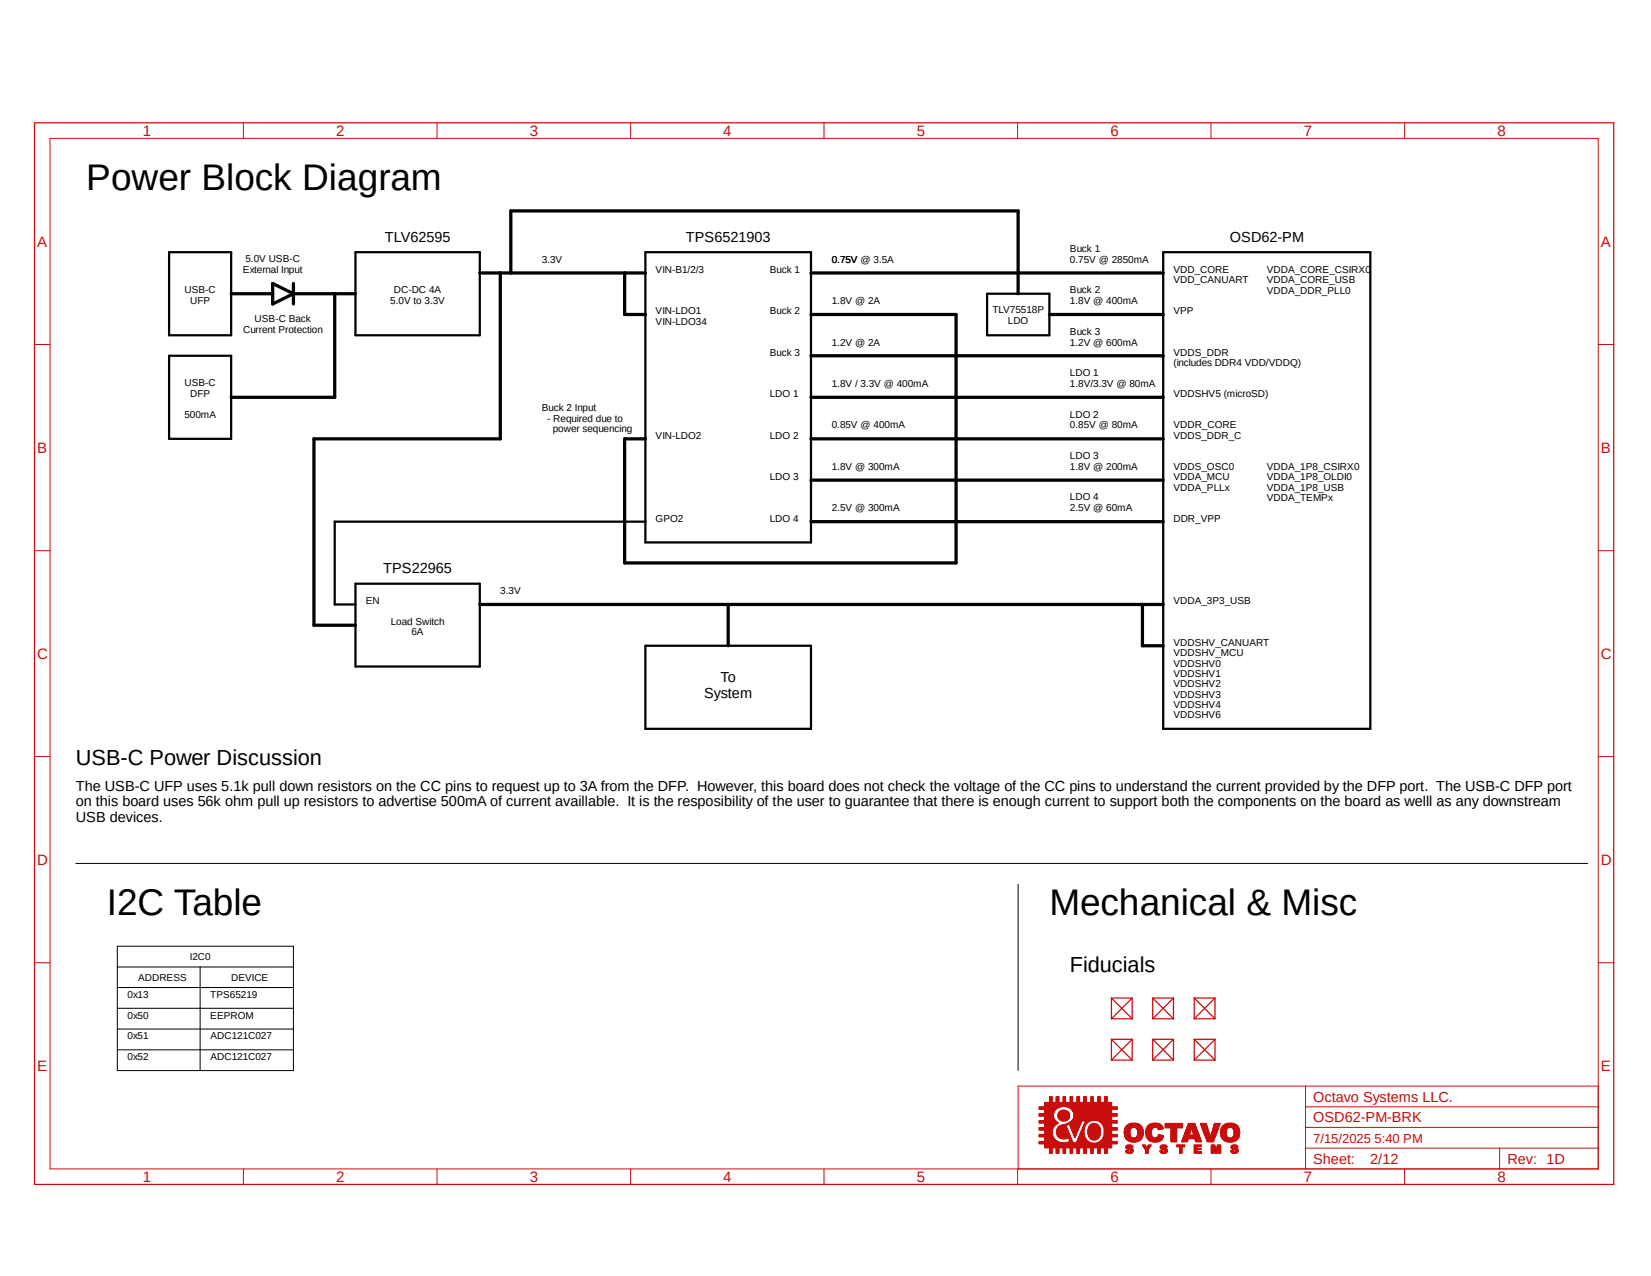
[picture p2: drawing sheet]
<svg xmlns="http://www.w3.org/2000/svg" width="279mm" height="216mm" viewBox="0 0 279 216" stroke-linecap="round" stroke-linejoin="round" font-family="sans-serif">
<path d="M88.3 4.1l-84.2 46.7" fill="none" stroke="#fff" stroke-width=".17"/>
<path d="M12.8 146.1h255.9M172.3 149.6v31.5M19.9 160.1h29.8v21h-29.8zM19.9 163.6h29.8M19.9 167.1h29.8M19.9 170.6h29.8M19.9 174.1h29.8M19.9 177.6h29.8M33.9 163.6v17.5" fill="none" stroke="#000" stroke-width=".17"/>
<path d="M28.6 42.7h10.5v14h-10.5zM60.2 42.7h21v14h-21zM109.2 42.7h28v49.1h-28zM167 49.7h10.6v7h-10.6zM196.8 42.7h35.1v80.6h-35.1zM28.6 60.2h10.5v14.1h-10.5zM60.2 98.8h21v14h-21zM109.2 88.3h-52.6v14h3.6M109.2 109.3h28v14h-28z" fill="none" stroke="#000" stroke-width=".38"/>
<g fill="none" stroke="#000" stroke-width=".55">
<path d="M39.1 49.7h7M46.1 48l3.6 1.7-3.6 1.7zM49.7 49.7h10.5M49.7 48v3.4M56.6 49.7v17.5h-17.5M81.2 46.2h28M84.7 46.2v28.1h-31.6v31.5h7.1M86.4 46.2v-10.5h85.9v14M105.7 46.2v7h3.5M137.2 46.2h59.6M137.2 53.2h24.6v42h-56.1v-20.9h3.5M177.6 53.2h19.2"/>
<path d="M137.2 74.3h59.6M137.2 67.2h59.6M137.2 60.2h59.6M137.2 81.2h59.6M137.2 88.3h59.6M81.2 102.3h115.6M123.2 102.3v7M193.3 102.3v7h3.5"/>
</g>
<g fill="none" stroke="#c90d0c" stroke-width=".17">
<path d="M8.5 23.4h262v174.4h-262zM41.2 20.8v2.6M74 20.8v2.6M106.7 20.8v2.6M139.4 20.8v2.6M172.2 20.8v2.6M204.9 20.8v2.6M237.7 20.8v2.6M5.8 58.3h2.7M270.5 58.3h2.6M5.8 93.2h2.7M270.5 93.2h2.6"/>
<path d="M5.8 128h2.7M270.5 128h2.6M5.8 162.9h2.7M270.5 162.9h2.6M41.2 197.8v2.6M74 197.8v2.6M106.7 197.8v2.6M139.4 197.8v2.6M172.2 197.8v2.6M175.9 187.3h3.7M175.9 193.5h13.2M175.9 193.4h9.2"/>
<path d="M175.9 193.4h8.9M175.9 193.3h8.7M175.9 193.3h3.8M175.9 193.3h3.4M175.9 193.2h3.3M175.9 193.2h3.2M175.9 193.1h3.1M175.9 192.4h2.4M175.9 192.3h2.3M175.9 192.2h2.3M175.9 192.2h2.2M175.9 192.1h2.2"/>
<path d="M175.9 192h2.2M175.9 191.9h2.2M175.9 191.2h2.2M175.9 191.1h2.2M175.9 191h2.3M175.9 190.9h2.3M175.9 190.8h2.4M175.9 190h3.2M175.9 189.9h3.2M175.9 189.9h3.1M175.9 189.9h3M175.9 189.8h3"/>
<path d="M175.9 189.8h2.9M175.9 189.7h2.9M175.9 189.7h2.8M175.9 189.6h2.7M175.9 188.8h2.4M175.9 188.7h2.4M175.9 188.6h2.4M175.9 188.5h2.4M175.9 188.4h2.4M175.9 187.7h2.8M175.9 187.6h2.9M175.9 187.6h3"/>
<path d="M175.9 187.5h3M175.9 187.5h3.1M175.9 187.5h3.2M175.9 187.4h3.3M175.9 187.4h3.4M175.9 187.3h3.6M176.8 190.8h1.5M176.8 194.2h11.3M176.8 194.1h11.3M176.8 194h11.3M176.8 193.9h11.3M176.8 193.8h11.3"/>
<path d="M176.8 193.7h11.3M176.8 193.6h11.3M176.8 193.1h2.1M176.8 193h2M176.8 193h1.9M176.8 192.9h1.9M176.8 192.9h1.8M176.8 192.8h1.8M176.8 192.8h1.7M176.8 192.7h1.7M176.8 192.7h1.6M176.8 192.6h1.6"/>
<path d="M176.8 192.5h1.6M176.8 192.5h1.5M176.8 192.4h1.5M176.8 191.9h1.3M176.8 191.8h1.3M176.8 191.7h1.3M176.8 191.6h1.3M176.8 191.5h1.3M176.8 191.4h1.3M176.8 191.3h1.3M176.8 190.7h1.5M176.8 190.6h1.6"/>
<path d="M176.8 190.5h1.6M176.8 190.5h1.7M176.8 190.4h1.8M176.8 190.3h1.8M176.8 190.3h1.9M176.8 190.2h1.9M176.8 190.2h2M176.8 190.2h2.1M176.8 190.1h2.1M176.8 190.1h2.2M176.8 189.6h1.8M176.8 189.5h1.8"/>
<path d="M176.8 189.5h1.7M176.8 189.4h1.7M176.8 189.4h1.6M176.8 189.3h1.6M176.8 189.2h1.6M176.8 189.1h1.6M176.8 189.1h1.5M176.8 189h1.5M176.8 188.9h1.5M176.8 188.4h1.5M176.8 188.3h1.6M176.8 188.2h1.6"/>
<path d="M176.8 188.1h1.6M176.8 188h1.7M176.8 187.9h1.7M176.8 187.9h1.8M176.8 187.8h1.8M176.8 187.7h1.9M176.8 187.2h3.2M176.8 187.2h11.3M176.8 187.1h11.3M176.8 187h11.3M176.8 186.9h11.3M176.8 186.8h11.3"/>
<path d="M176.8 186.7h11.3M176.8 186.6h11.3M176.8 186.5h11.3M177.6 194.3h.5M177.6 195.2h.5M177.6 195.1h.5M177.6 195h.5M177.6 194.9h.5M177.6 194.8h.5M177.6 194.7h.5M177.6 194.6h.5M177.6 194.5h.5"/>
<path d="M177.6 194.4h.5M177.6 186.5h.5M177.6 186.4h.5M177.6 186.3h.5M177.6 186.2h.5M177.6 186.1h.5M177.6 186h.5M177.6 185.9h.5M177.6 185.8h.5M177.6 185.7h.5M177.6 185.6h.5M177.6 185.5h.5"/>
<path d="M178.7 194.3h.5M178.7 195.2h.5M178.7 195.1h.5M178.7 195h.5M178.7 194.9h.5M178.7 194.8h.5M178.7 194.7h.5M178.7 194.6h.5M178.7 194.5h.5M178.7 194.4h.5M178.7 186.5h.5M178.7 186.4h.5"/>
<path d="M178.7 186.3h.5M178.7 186.2h.5M178.7 186.1h.5M178.7 186h.5M178.7 185.9h.5M178.7 185.8h.5M178.7 185.7h.5M178.7 185.6h.5M178.7 185.5h.5M178.8 191.7h2.1M178.8 191.6h2.1M178.8 191.6h2"/>
<path d="M178.8 191.5h2M178.8 191.4h2M178.8 191.9h2.2M178.8 191.8h2.1M178.8 191.3h2M178.8 191.3h1.9M178.8 191.2h1.9M178.9 192h2.1M178.9 191.9h2.1M178.9 191.2h1.8M178.9 191.1h1.8M178.9 192.1h2.2"/>
<path d="M178.9 191.1h1.7M178.9 191h1.7M178.9 192.2h2.2M178.9 190.9h1.7M179 192.2h2.1M179 190.8h1.6M179 192.3h2.1M179 190.8h1.5M179 189h2M179 188.9h2M179 188.8h2M179 188.7h2"/>
<path d="M179 188.6h2M179 188.5h2M179.1 190.8h1.4M179.1 192.3h2M179.1 189.1h1.8M179.1 189.1h1.9M179.1 188.5h1.9M179.1 188.4h1.9M179.1 188.4h1.8M179.1 192.4h2.1M179.1 192.4h2M179.1 190.7h1.4"/>
<path d="M179.1 189.2h1.8M179.1 188.3h1.8M179.2 192.4h2M179.2 190.6h1.3M179.2 189.3h1.7M179.2 189.2h1.7M179.2 188.3h1.7M179.2 188.2h1.6M179.2 189.3h1.6M179.2 189.4h1.6M179.3 192.5h1.4M179.3 192.5h1.5"/>
<path d="M179.3 190.5h1.1M179.3 189.4h1.5M179.3 188.1h1.5M179.3 188.1h1.4M179.3 189.4h1.4M179.3 188h1.4M179.4 192.6h1.3M179.4 190.5h1M179.4 189.5h1.3M179.4 189.5h1.2M179.4 188h1.2M179.5 192.6h1.1"/>
<path d="M179.5 190.4h1M179.5 192.7h1M179.5 189.6h1M179.5 189.6h1.1M179.5 188h1M179.6 190.4h1M179.6 187.9h.9M179.7 190.3h1M179.7 189.7h.6M179.7 187.9h.6M179.7 192.7h.6M179.8 187.8h.4"/>
<path d="M179.9 189.7h.2M179.9 194.3h.4M179.9 195.2h.4M179.9 195.1h.4M179.9 195h.4M179.9 194.9h.4M179.9 194.8h.4M179.9 194.7h.4M179.9 194.6h.4M179.9 194.5h.4M179.9 194.4h.4M179.9 190.3h.9"/>
<path d="M179.9 186.5h.4M179.9 186.4h.4M179.9 186.3h.4M179.9 186.2h.4M179.9 186.1h.4M179.9 186h.4M179.9 185.9h.4M179.9 185.8h.4M179.9 185.7h.4M179.9 185.6h.4M179.9 185.5h.4M180.1 190.2h.7"/>
<path d="M180.1 187.2h8.1M180.3 190.2h2.6M180.3 193.3h1.3M180.4 187.3h8.7M180.5 190.2h2.4M180.6 190.1h2.3M180.6 187.3h8.5M180.7 193.3h.8M180.7 190h2.3M180.7 187.4h8.4M180.8 192.5h.4M180.8 193.2h.7"/>
<path d="M180.8 192.6h.5M180.8 190h2.2M180.9 192.7h.4M180.9 192.6h.4M180.9 187.4h8.2M180.9 193.2h.6M180.9 192.9h.5M180.9 192.8h.5M180.9 192.7h.5M180.9 189.9h2.1M180.9 187.5h8.2M181 192.9h.4"/>
<path d="M181 190.3h1.8M181 190.2h1.8M181 193.1h.5M181 193h.4M181 190.4h1.8M181 189.9h2M181 187.5h8.1M181.1 193.1h.4M181.1 190.5h1.7M181.1 190.4h1.7M181.1 194.3h.4M181.1 195.2h.4"/>
<path d="M181.1 195.1h.4M181.1 195h.4M181.1 194.9h.4M181.1 194.8h.4M181.1 194.7h.4M181.1 194.6h.4M181.1 194.5h.4M181.1 194.4h.4M181.1 189.8h1.9M181.1 187.5h8M181.1 186.5h.4M181.1 186.4h.4"/>
<path d="M181.1 186.3h.4M181.1 186.2h.4M181.1 186.1h.4M181.1 186h.4M181.1 185.9h.4M181.1 185.8h.4M181.1 185.7h.4M181.1 185.6h.4M181.1 185.5h.4M181.1 190.7h1.6M181.1 190.6h1.6M181.1 187.6h8"/>
<path d="M181.2 190.8h1.4M181.2 190.9h1.3M181.2 189.7h1.8M181.2 187.6h7.9M181.3 191h1.2M181.3 190.9h1.2M181.3 189.7h1.8M181.3 187.7h7.8M181.3 191.1h1.2M181.3 189.7h3.3M181.4 191.3h1M181.4 191.2h1.1"/>
<path d="M181.4 191.1h1.1M181.4 189.6h3.4M181.4 187.8h6.7M181.4 187.7h6.7M181.4 191.4h1M181.4 189.6h6.7M181.5 191.5h.8M181.5 189.5h6.6M181.5 187.9h6.6M181.5 191.6h.8M181.5 189.4h6.6M181.5 188h6.6"/>
<path d="M181.6 191.8h.6M181.6 191.7h.6M181.6 189.4h6.5M181.6 188h6.5M181.6 191.9h.6M181.6 189.3h6.5M181.6 188.1h6.5M181.7 191.9h.5M181.7 189.3h6.4M181.7 189.2h6.4M181.7 188.2h6.4M181.7 192h.4"/>
<path d="M181.7 192h.5M181.7 189.1h6.4M181.7 188.3h6.4M181.7 192.2h.3M181.7 192.1h.4M181.7 189h6.4M181.7 188.9h6.4M181.7 188.8h7.4M181.7 188.7h7.4M181.7 188.6h7.4M181.7 188.5h7.4M181.7 188.4h7.4"/>
<path d="M181.7 188.4h6.4M181.8 192.3h.2M181.8 192.2h.2M181.8 192.4h.1M181.8 192.3h.1M181.9 192.4h.1M181.9 192.4v.1M182.2 193.3h2.3M182.2 193.3h2.2M182.2 193.2h2.1M182.2 194.3h.5M182.2 195.2h.5"/>
<path d="M182.2 195.1h.5M182.2 195h.5M182.2 194.9h.5M182.2 194.8h.5M182.2 194.7h.5M182.2 194.6h.5M182.2 194.5h.5M182.2 194.4h.5M182.2 193.2h2M182.2 193.1h2M182.2 186.5h.5M182.2 186.4h.5"/>
<path d="M182.2 186.3h.5M182.2 186.2h.5M182.2 186.1h.5M182.2 186h.5M182.2 185.9h.5M182.2 185.8h.5M182.2 185.7h.5M182.2 185.6h.5M182.2 185.5h.5M182.3 193.1h1.8M182.3 193h1.8M182.3 193h1.7"/>
<path d="M182.4 192.9h1.5M182.4 192.8h1.5M182.4 192.8h1.4M182.4 192.7h1.4M182.5 192.7h1.3M182.5 192.6h1.2M182.5 192.5h1.1M182.5 192.4h1.1M182.6 192.3h1M182.6 192.2h1M182.7 192.2h.8M182.7 192.1h.8"/>
<path d="M182.8 192h.7M182.8 191.9h.7M182.8 191.8h.7M182.8 191.7h.6M182.9 191.6h.5M182.9 191.5h.5M183 191.5h.4M183 191.4h.4M183 191.3h.4M183 191.2h.5M183.1 191.2h.4M183.1 191.1h.4"/>
<path d="M183.2 191h.3M183.2 190.9h.3M183.2 190.8h.3M183.2 190.8h.4M183.3 190.8h.3M183.3 190.7h.3M183.3 190.6h.3M183.3 190.5h.3M183.4 194.3h.5M183.4 195.2h.5M183.4 195.1h.5M183.4 195h.5"/>
<path d="M183.4 194.9h.5M183.4 194.8h.5M183.4 194.7h.5M183.4 194.6h.5M183.4 194.5h.5M183.4 194.4h.5M183.4 190.5h.2M183.4 190.4h.3M183.4 186.5h.5M183.4 186.4h.5M183.4 186.3h.5M183.4 186.2h.5"/>
<path d="M183.4 186.1h.5M183.4 186h.5M183.4 185.9h.5M183.4 185.8h.5M183.4 185.7h.5M183.4 185.6h.5M183.4 185.5h.5M183.4 190.3h.3M183.4 190.3h.4M183.4 190.2h.4M183.5 190.2h.3M183.5 190.2h.4"/>
<path d="M183.5 190.1h.4M183.6 190.1h.3M183.6 190h.4M183.6 189.9h.5M183.6 189.9h.6M183.6 189.8h.7M183.7 189.7h.7M183.7 189.7h.8M184.1 191.9h2.1M184.1 191.8h2.1M184.1 191.7h2.1M184.1 191.6h2.1"/>
<path d="M184.1 191.5h2.1M184.1 191.4h2.1M184.1 191.3h2.1M184.1 191.2h2.1M184.1 191.1h2.1M184.1 192h2.1M184.1 191h2.1M184.2 190.8h1.9M184.2 192.2h1.9M184.2 192.1h1.9M184.2 192.1h2M184.2 190.9h2"/>
<path d="M184.2 192.3h1.9M184.2 190.7h1.9M184.3 192.4h1.7M184.3 192.3h1.8M184.3 190.6h1.8M184.3 190.6h1.7M184.3 190.5h1.7M184.4 190.5h1.6M184.4 192.6h1.5M184.4 192.5h1.5M184.4 192.5h1.6M184.4 190.4h1.5"/>
<path d="M184.4 192.6h1.4M184.4 190.4h1.4M184.5 192.7h1.3M184.5 190.3h1.3M184.6 192.7h1.2M184.6 190.3h1.2M184.6 194.3h.4M184.6 195.2h.4M184.6 195.1h.4M184.6 195h.4M184.6 194.9h.4M184.6 194.8h.4"/>
<path d="M184.6 194.7h.4M184.6 194.6h.4M184.6 194.5h.4M184.6 194.4h.4M184.6 192.7h1.1M184.6 190.2h1.2M184.6 190.2h1.1M184.6 186.5h.4M184.6 186.4h.4M184.6 186.3h.4M184.6 186.2h.4M184.6 186.1h.4"/>
<path d="M184.6 186h.4M184.6 185.9h.4M184.6 185.8h.4M184.6 185.7h.4M184.6 185.6h.4M184.6 185.5h.4M184.7 192.8h.9M184.8 190.2h.8M184.8 192.9h.7M184.9 190.1h.6M185 190.1h.3M185.3 193.4h3.8"/>
<path d="M185.5 189.6h3.6M185.5 193.4h3.6M185.7 193.3h3.4M185.8 194.3h.4M185.8 195.2h.4M185.8 195.1h.4M185.8 195h.4M185.8 194.9h.4M185.8 194.8h.4M185.8 194.7h.4M185.8 194.6h.4M185.8 194.5h.4"/>
<path d="M185.8 194.4h.4M185.8 189.7h3.3M185.8 186.5h.4M185.8 186.4h.4M185.8 186.3h.4M185.8 186.2h.4M185.8 186.1h.4M185.8 186h.4M185.8 185.9h.4M185.8 185.8h.4M185.8 185.7h.4M185.8 185.6h.4"/>
<path d="M185.8 185.5h.4M185.8 193.3h3.3M185.9 189.7h3.2M186 193.3h3.1M186 193.2h3.1M186 189.8h3.1M186.1 193.2h3M186.1 189.8h3M186.1 193.1h3M186.2 193.1h2M186.2 189.9h2.9M186.3 193h1.8"/>
<path d="M186.3 189.9h2.8M186.3 190h2.8M186.4 193h1.7M186.4 190h2.7M186.4 192.9h1.7M186.4 190.1h1.7M186.5 192.8h1.6M186.5 190.2h1.6M186.6 192.7h1.5M186.6 190.2h1.5M186.6 190.3h1.5M186.6 192.6h1.5"/>
<path d="M186.6 192.5h1.5M186.6 190.4h1.5M186.7 192.5h1.4M186.7 192.4h1.4M186.7 190.5h1.4M186.7 192.4h1.5M186.7 192.4h2.4M186.7 190.6h1.4M186.8 192.3h2.3M186.8 190.7h1.3M186.8 190.8h1.3M186.8 192.2h2.3"/>
<path d="M186.8 192.1h2.3M186.8 190.8h2.3M186.9 192.1h2.2M186.9 192h2.2M186.9 191.9h2.2M186.9 191.9h1.2M186.9 191.8h1.2M186.9 191.7h1.2M186.9 191.6h1.2M186.9 191.5h1.2M186.9 191.4h1.2M186.9 191.3h1.2"/>
<path d="M186.9 191.2h2.2M186.9 191.1h2.2M186.9 191h2.2M186.9 190.9h2.2M186.9 194.3h.5M186.9 195.2h.5M186.9 195.1h.5M186.9 195h.5M186.9 194.9h.5M186.9 194.8h.5M186.9 194.7h.5M186.9 194.6h.5"/>
<path d="M186.9 194.5h.5M186.9 194.4h.5M186.9 186.5h.5M186.9 186.4h.5M186.9 186.3h.5M186.9 186.2h.5M186.9 186.1h.5M186.9 186h.5M186.9 185.9h.5M186.9 185.8h.5M186.9 185.7h.5M186.9 185.6h.5"/>
<path d="M186.9 185.5h.5M190.2 191.9h1M190.2 191.8h1M190.2 191.7h1M190.2 191.6h1M190.2 191.5h1M190.2 191.4h1M190.3 192.2h1M190.3 192.1h1M190.3 192h1M190.3 192h.9M190.3 191.9h.9"/>
<path d="M190.3 191.4h.9M190.3 191.3h.9M190.3 191.3h1M190.3 191.2h1M190.3 191.1h1M190.3 192.3h1.1M190.3 192.3h1M190.3 191h1M190.3 191h1.1M190.4 192.4h1.1M190.4 192.4h1M190.4 190.9h1"/>
<path d="M190.4 190.9h1.1M190.4 190.8h1.2M190.4 192.5h1.2M190.4 192.4h1.2M190.5 190.8h1.3M190.5 192.5h2.8M190.5 190.7h2.8M190.5 194.9h1.2M190.5 194.9h.5M190.5 194.8h.4M190.5 194.7h.4M190.5 194.1h.5"/>
<path d="M190.5 194.1h.4M190.5 192.7h2.7M190.5 192.6h2.8M190.5 190.6h2.7M190.5 194.3h.8M190.5 194.2h.7M190.5 194.2h.6M190.5 194h.5M190.6 195h1.1M190.6 194.3h.9M190.6 193.9h1.1M190.6 193.9h1"/>
<path d="M190.6 192.7h2.6M190.6 190.5h2.6M190.6 195h1M190.6 194.4h1M190.6 192.8h2.5M190.6 190.5h2.5M190.7 195.1h.9M190.7 194.4h.9M190.7 193.8h.9M190.7 192.8h2.4M190.7 190.5h2.4M190.7 195.1h.8"/>
<path d="M190.7 194.4h1M190.7 193.8h.8M190.7 192.9h2.3M190.7 190.4h2.3M190.8 194.5h.9M190.8 193.8h.7M190.8 192.9h2.2M190.8 190.4h2.2M190.8 193h2.2M190.8 190.3h2.2M190.9 193.7h.5M190.9 193h2"/>
<path d="M190.9 190.3h2M190.9 195.2h.4M190.9 194.5h.8M190.9 193h1.9M190.9 190.2h1.9M191 193.1h1.7M191 190.2h1.7M191.1 194.6h.6M191.1 193.1h1.5M191.1 190.2h1.5M191.2 194h.5M191.2 190.1h1.3"/>
<path d="M191.2 194.6h.6M191.2 193.2h1.3M191.3 194h.4M191.3 194.9h.4M191.3 194.8h.4M191.3 194.7h.5M191.3 194.6h.5M191.3 194.1h.4M191.3 190.1h1.1M191.3 194.8h.5M191.3 193.2h1.1M191.5 190h.7"/>
<path d="M191.6 193.3h.6M191.9 190.8h1.4M192.1 192.5h1.2M192.1 190.8h1.2M192.2 192.4h1.1M192.2 190.8h1.2M192.3 192.4h1.1M192.3 190.9h1.1M192.3 192.3h1.1M192.3 191h1.1M192.4 192.3h1M192.4 191h1"/>
<path d="M192.4 192.2h1M192.4 191.1h1M192.4 192.1h1M192.4 191.2h1M192.5 192.1h1M192.5 192h1M192.5 191.9h1M192.5 191.3h1M192.5 191.2h1M192.5 191.8h1M192.5 191.7h1M192.5 191.6h1"/>
<path d="M192.5 191.5h1M192.5 191.4h1M193.3 193.8h.5M193.3 193.7h.5M193.4 193.9h.5M193.4 193.8h.4M193.5 194h.4M193.5 194.1h.5M193.5 194h.5M193.6 194.2h.5M193.6 194.3h.9M193.6 194.2h.9"/>
<path d="M193.7 194.3h.8M193.7 194.4h.7M193.8 194.5h.6M193.8 194.4h.6M193.8 195.1h.5M193.8 195h.5M193.8 194.9h.5M193.8 194.8h.5M193.8 194.7h.5M193.8 194.6h.5M193.8 194.5h.5M193.9 191.8h1"/>
<path d="M193.9 191.7h1M193.9 191.6h1M193.9 191.5h1M193.9 191.4h1M193.9 192.1h1M193.9 192h1M193.9 191.9h1M193.9 191.3h1M193.9 191.2h1M194 192.3h1M194 192.2h.9M194 192.1h.9"/>
<path d="M194 191.2h.9M194 191.1h.9M194 191.1h1M194 191h1M194 190.9h1M194 192.4h1.1M194 192.4h1M194 190.9h1.1M194 190.8h1.2M194.1 192.4h1.1M194.1 190.8h1.1M194.1 190.8h1.3"/>
<path d="M194.1 194.2h.5M194.1 192.5h2.7M194.1 192.5h1.1M194.1 190.7h2.7M194.1 194.1h.5M194.1 192.6h2.7M194.1 190.6h2.7M194.2 194.1h.4M194.2 194h.4M194.2 192.7h2.5M194.2 192.7h2.6M194.2 190.6h2.5"/>
<path d="M194.2 190.5h2.5M194.2 194h.5M194.2 193.9h.5M194.2 190.5h2.4M194.3 193.9h.5M194.3 192.8h2.3M194.3 190.5h2.3M194.3 193.8h.5M194.3 190.4h2.3M194.4 193.8h.4M194.4 192.9h2.2M194.4 193.7h.4"/>
<path d="M194.4 190.4h2.1M194.4 190.3h2.1M194.4 193h2.1M194.5 193h1.9M194.5 190.3h1.9M194.5 190.2h1.9M194.6 193.1h1.7M194.6 193h1.8M194.6 190.2h1.7M194.7 190.2h1.5M194.8 193.1h1.4M194.8 193.2h1.3"/>
<path d="M194.8 190.1h1.3M194.9 190.1h1.1M195 193.2h1M195.1 190h.7M195.2 193.3h.6M195.6 190.8h1.2M195.7 192.5h1.1M195.7 190.8h1.1M195.8 192.4h1M195.8 190.8h1M195.9 192.4h1M195.9 190.9h.9"/>
<path d="M195.9 192.3h1M196 192.3h.9M196 191h.9M196 192.2h.9M196 192.2h.8M196 192.1h.7M196 191.1h.3M196 191.1h.4M196 191.1h.7M196 192.1h.6M196 192h.4M196 191.1v.1"/>
<path d="M196.1 192h.2M196.1 191.9h.1M196.3 194.7h.4M196.3 194.9h.5M196.3 194.8h.5M196.3 194.8h.4M196.3 194.3h.8M196.3 194.9h1.2M196.3 194.2h.7M196.3 194.2h.5M196.3 194.1h.5M196.3 194h.5"/>
<path d="M196.4 194.9h1.1M196.4 194.3h1M196.4 194h.4M196.4 193.9h1M196.4 195.1h1M196.4 195h1M196.4 194.4h1M196.5 193.8h.9M196.5 195.1h.8M196.5 194.4h1M196.6 194.5h.9M196.6 193.8h.7"/>
<path d="M196.7 193.7h.5M196.7 195.2h.4M196.8 194.5h.7M196.8 194.6h.8M197 194h.5M197 194.6h.6M197.1 194.6h.5M197.1 194.1h.4M197.1 194.9h.4M197.1 194.7h.5M197.1 194.8h.5M197.2 190.8h2.9"/>
<path d="M197.2 190.7h2.9M197.2 190.6h2.9M197.2 190.5h2.9M197.2 190.4h2.9M197.2 190.3h2.9M197.2 190.2h2.9M197.2 190.1h2.9M198.2 193.2h.9M198.2 193.1h.9M198.2 193h.9M198.2 192.9h.9M198.2 192.8h.9"/>
<path d="M198.2 192.7h.9M198.2 192.6h.9M198.2 192.5h.9M198.2 192.4h.9M198.2 192.3h.9M198.2 192.2h.9M198.2 192.1h.9M198.2 192h.9M198.2 191.9h.9M198.2 191.8h.9M198.2 191.7h.9M198.2 191.6h.9"/>
<path d="M198.2 191.5h.9M198.2 191.4h.9M198.2 191.3h.9M198.2 191.2h.9M198.2 191.1h.9M198.2 191h.9M198.2 190.9h.9M199.1 194.1h1.4M199.1 194h1.4M199.1 193.9h1.4M199.1 193.8h1.4M199.1 193.7h1.4"/>
<path d="M199.6 194.1h.5M199.6 194.3h.4M199.6 195.1h.4M199.6 195h.4M199.6 194.9h.4M199.6 194.8h.4M199.6 194.7h.4M199.6 194.6h.4M199.6 194.5h.4M199.6 194.4h.4M199.6 194.2h.4M199.6 194.1h.4"/>
<path d="M200 193.2h.9M200 193.2h1M200 193.1h1M200 193h1M200.1 193h.9M200.1 192.9h.9M200.1 192.8h1M200.1 192.7h1M200.2 192.7h3M200.2 192.6h3M200.2 192.6h2.9M200.2 192.5h2.9"/>
<path d="M200.2 192.4h2.9M200.3 192.4h2.8M200.3 192.4h2.7M200.3 192.3h2.7M200.3 192.2h2.7M200.3 192.2h2.6M200.4 192.1h2.5M200.4 192h.9M200.4 191.9h.9M200.5 191.8h.8M200.5 191.8h.9M200.5 191.7h.9"/>
<path d="M200.5 191.6h.9M200.6 191.6h.9M200.6 191.5h.9M200.6 191.4h.9M200.7 191.4h.8M200.7 191.3h.8M200.7 191.2h.8M200.7 191.1h.8M200.7 191.1h.9M200.8 191h.8M200.8 190.9h.8M200.8 190.9h1.7"/>
<path d="M200.8 190.8h1.7M200.9 190.8h1.5M200.9 190.7h1.5M200.9 190.6h1.5M201 190.5h1.4M201 190.5h1.3M201 190.4h1.3M201 190.3h1.3M201.1 190.2h1.2M201.1 190.2h1.1M201.1 190.1h1.1M201.7 191h.8"/>
<path d="M201.7 190.9h.8M201.7 191.2h.9M201.7 191.1h.9M201.7 191.1h.8M201.8 191.3h.8M201.8 191.4h.9M201.8 191.6h.9M201.8 191.5h.9M201.9 191.6h.9M201.9 191.6h.8M201.9 191.9h1M201.9 191.8h.9"/>
<path d="M201.9 191.7h.9M202 192h.9M202 191.9h.9M202.1 194.3h.5M202.1 195.1h1.2M202.1 195h1.2M202.1 194.9h1.2M202.1 194.8h.5M202.1 194.7h.5M202.1 194.6h.5M202.1 194.5h1.1M202.1 194.4h1.1"/>
<path d="M202.1 194.3h1.1M202.1 194.2h.5M202.1 194.1h.5M202.1 194h1.2M202.1 193.9h1.2M202.1 193.8h1.2M202.1 193.7h1.2M202.2 192.7h1M202.2 192.9h1M202.2 192.8h1M202.3 193h1M202.3 192.9h.9"/>
<path d="M202.3 193.2h1M202.3 193.1h1M202.4 193.2h.9M203.2 190.2h1M203.2 190.1h1M203.2 190.1h.9M203.2 190.3h1M203.2 190.4h1M203.3 190.5h1M203.3 190.7h1M203.3 190.6h1M203.4 190.8h.9"/>
<path d="M203.4 190.9h1M203.5 191h.9M203.5 190.9h.9M203.5 191.1h.9M203.5 191.3h1M203.5 191.2h1M203.5 191.1h1M203.6 191.3h1M203.6 191.3h.9M203.6 191.4h1M203.7 191.6h.9M203.7 191.5h.9"/>
<path d="M203.8 191.9h.9M203.8 191.8h.9M203.8 191.8h.8M203.8 191.7h.8M203.8 192h.9M203.9 192.1h.9M203.9 192.2h.9M204 192.4h1.7M204 192.3h1.7M204 192.3h.8M204 192.2h.8M204 192.4h1.6"/>
<path d="M204 192.6h1.6M204 192.5h1.6M204.1 192.7h1.5M204.1 192.6h1.5M204.1 192.7h1.4M204.2 192.9h1.2M204.2 192.9h1.3M204.2 192.8h1.3M204.2 193h1.2M204.3 193.1h1.1M204.3 193.2h1.1M204.9 192.3h.8"/>
<path d="M204.9 192.2h.8M204.9 192.1h.9M204.9 197.8v2.6M204.9 192h.9M205 194.3h.4M205 195.1h.4M205 195h.4M205 194.9h.4M205 194.8h.4M205 194.7h.4M205 194.6h.4M205 194.5h.4"/>
<path d="M205 194.4h.4M205 194.2h.4M205 194.1h.7M205 194h.7M205 193.9h.6M205 193.8h.6M205 192h.8M205 191.9h.8M205 191.8h.9M205 193.7h.6M205 191.7h.9M205 191.6h1"/>
<path d="M205.1 191.6h.9M205.1 191.5h.9M205.1 191.4h.9M205.1 191.3h.9M205.2 191.3h.9M205.2 191.2h.9M205.2 191.1h.9M205.2 191.1h1M205.2 191h1M205.3 190.9h.9M205.3 190.8h.9M205.4 190.7h.8"/>
<path d="M205.4 190.7h.9M205.4 190.6h.9M205.4 190.5h.9M205.4 190.5h1M205.4 194.3h.3M205.4 194.2h.3M205.4 190.4h1M205.4 194.4h.4M205.4 190.3h1M205.5 194.6h.6M205.5 194.5h.3M205.5 190.2h.9"/>
<path d="M205.5 190.2h1M205.5 194.7h.6M205.5 190.1h1M205.6 195h.4M205.6 194.9h.4M205.6 194.8h.4M205.6 194.8h.5M205.6 194.7h.5M205.6 195.1h.4M205.8 194.5h.3M205.8 194.5h.4M205.9 194.4h.3"/>
<path d="M205.9 194.3h.3M205.9 194.2h.3M206 194.1h.2M206 194.1h.6M206 194h.6M206 193.9h.6M206 193.8h.6M206 193.7h.6M206.2 194.3h.4M206.2 195.1h.4M206.2 195h.4M206.2 194.9h.4"/>
<path d="M206.2 194.8h.4M206.2 194.7h.4M206.2 194.6h.4M206.2 194.5h.4M206.2 194.4h.4M206.2 194.2h.4M206.2 194.1h.4M206.6 192.2h1M206.6 192.1h1M206.6 192h1M206.6 191.9h1M206.6 191.9h.9"/>
<path d="M206.6 191.8h.9M206.6 191.7h.9M206.6 191.6h.9M206.6 191.5h.9M206.6 191.4h.9M206.6 191.3h1M206.6 191.2h1M206.6 191.1h1M206.6 192.3h1M206.6 191h1M206.7 192.4h1.1M206.7 192.4h1"/>
<path d="M206.7 192.3h1M206.7 191h1M206.7 190.9h1M206.7 190.9h1.1M206.7 192.4h1.2M206.7 190.8h1.2M206.8 190.8h1.3M206.8 192.5h2.8M206.8 192.5h1.1M206.8 190.8h1.1M206.8 192.7h2.7M206.8 192.6h2.7"/>
<path d="M206.8 192.6h2.8M206.8 190.7h2.8M206.8 190.7h2.7M206.8 190.6h2.7M206.9 192.7h2.6M206.9 190.6h2.6M206.9 190.5h2.6M206.9 192.8h2.5M207 192.8h2.4M207 190.5h2.4M207 192.9h2.4M207 190.4h2.4"/>
<path d="M207.1 192.9h2.2M207.1 190.4h2.2M207.1 193h2.2M207.1 190.3h2.2M207.2 193h2M207.2 190.3h2M207.2 193h1.9M207.2 190.2h1.9M207.3 193.1h1.7M207.3 190.2h1.8M207.4 193.1h1.5M207.4 190.2h1.6"/>
<path d="M207.5 190.1h1.3M207.6 193.2h1.2M207.6 190.1h1.1M207.6 193.2h1.1M207.8 190h.8M207.9 193.3h.6M208.2 190.8h1.4M208.2 194.7h.5M208.3 194.9h.5M208.3 194.8h.4M208.3 194.7h.4M208.3 194.9h1.2"/>
<path d="M208.3 194.2h.7M208.3 194.2h.5M208.3 194.1h.5M208.3 194.1h.4M208.3 194h.4M208.4 194.3h.7M208.4 194.9h1.1M208.4 194.3h.9M208.4 194h.4M208.4 193.9h1.1M208.4 195h1M208.4 195h1.1"/>
<path d="M208.4 194.4h1M208.4 192.5h1.2M208.4 190.8h1.2M208.4 195.1h1M208.4 194.4h1.1M208.4 193.8h1M208.5 195.1h.8M208.5 194.4h1M208.5 193.8h.8M208.5 192.4h1.2M208.5 190.8h1.2M208.5 194.5h1"/>
<path d="M208.6 193.8h.7M208.6 190.9h1.1M208.6 192.4h1.1M208.6 191h1.1M208.7 193.7h.5M208.7 192.3h1M208.7 191h1M208.7 195.2h.4M208.7 191.1h1M208.7 194.5h.8M208.7 192.2h1M208.8 192.1h1"/>
<path d="M208.8 192h1M208.8 191.3h1M208.8 191.2h1M208.8 194.6h.7M208.8 191.9h1M208.8 191.8h1M208.8 191.7h1M208.8 191.6h1M208.8 191.5h1M208.8 191.4h1M209 194h.5M209 194.6h.5"/>
<path d="M209 194.1h.5M209.1 194.9h.4M209.1 194.7h.4M209.1 194.1h.4M209.1 194.8h.4M220.9 194.3h49.6M220.9 183.8v14M220.9 190.8h49.6M220.9 187.3h49.6M237.7 197.8v2.6M253.8 194.3v3.5M270.5 183.8h-98.2v14"/>
</g>
<g fill="none" stroke="#c90d0c" stroke-width=".21">
<path d="M5.8 20.8h267.3v179.6h-267.3zM188.1 168.9l3.5 3.5M188.1 168.9h3.5M188.1 172.4h3.5M188.1 168.9v3.5M188.1 175.9v3.5M188.1 175.9l3.5 3.5M188.1 175.9h3.5M188.1 179.4h3.5M191.6 168.9l-3.5 3.5M191.6 168.9v3.5M191.6 175.9v3.5"/>
<path d="M191.6 175.9l-3.5 3.5M195.1 168.9h3.5M195.1 172.4h3.5M195.1 175.9h3.5M195.1 179.4h3.5M195.1 175.9l3.5 3.5M195.1 168.9v3.5M195.1 175.9v3.5M195.1 168.9l3.5 3.5M198.6 168.9l-3.5 3.5M198.6 175.9l-3.5 3.5M198.6 168.9v3.5"/>
<path d="M198.6 175.9v3.5M202.1 168.9h3.5M202.1 172.4h3.5M202.1 175.9h3.5M202.1 179.4h3.5M202.1 168.9l3.5 3.5M202.1 168.9v3.5M202.1 175.9v3.5M202.1 175.9l3.5 3.5M205.6 168.9l-3.5 3.5M205.6 168.9v3.5M205.6 175.9v3.5"/>
<path d="M205.6 175.9l-3.5 3.5"/>
</g>
<g font-size="6.3">
<text x="14.6" y="32.2">Power Block Diagram</text>
<text x="18.1" y="154.9">I2C Table</text>
<text x="177.6" y="154.9">Mechanical &amp; Misc</text>
</g>
<g font-size="3.7">
<text x="12.8" y="129.4">USB-C Power Discussion</text>
<text x="181.1" y="164.5">Fiducials</text>
</g>
<g font-size="2.5" fill="#c90d0c">
<text x="24.2" y="23">1</text>
<text x="56.9" y="23">2</text>
<text x="89.7" y="23">3</text>
<text x="122.4" y="23">4</text>
<text x="155.2" y="23">5</text>
<text x="187.9" y="23">6</text>
<text x="220.6" y="23">7</text>
<text x="253.4" y="23">8</text>
<text x="6.3" y="41.7">A</text>
<text x="270.9" y="41.7">A</text>
<text x="6.3" y="76.6">B</text>
<text x="270.9" y="76.6">B</text>
<text x="6.3" y="111.5">C</text>
<text x="270.9" y="111.5">C</text>
<text x="6.3" y="146.3">D</text>
<text x="270.9" y="146.3">D</text>
<text x="6.3" y="181.2">E</text>
<text x="270.9" y="181.2">E</text>
<text x="222.2" y="186.4">Octavo Systems LLC.</text>
<text x="222.2" y="189.9">OSD62-PM-BRK</text>
<text x="222.2" y="196.9">Sheet:</text>
<text x="231.9" y="196.9">2/12</text>
<text x="255.1" y="196.9">Rev: 1D</text>
<text x="24.2" y="200">1</text>
<text x="56.9" y="200">2</text>
<text x="89.7" y="200">3</text>
<text x="122.4" y="200">4</text>
<text x="155.2" y="200">5</text>
<text x="187.9" y="200">6</text>
<text x="220.6" y="200">7</text>
<text x="253.4" y="200">8</text>
</g>
<g font-size="2.5">
<text x="65.1" y="40.9">TLV62595</text>
<text x="116.1" y="40.9">TPS6521903</text>
<text x="208.2" y="40.9">OSD62-PM</text>
<text x="64.9" y="97">TPS22965</text>
<text x="119.2" y="118">System</text>
<text x="121.9" y="115.4">To</text>
<text x="12.8" y="133.8">The USB-C UFP uses 5.1k pull down resistors on the CC pins to request up to 3A from the DFP. However, this board does not check the voltage of the CC pins to understand the current provided by the DFP port. The USB-C DFP port</text>
<text x="12.8" y="136.4">on this board uses 56k ohm pull up resistors to advertise 500mA of current availlable. It is the resposibility of the user to guarantee that there is enough current to support both the components on the board as welll as any downstream</text>
<text x="12.8" y="139.1">USB devices.</text>
</g>
<text font-size="2.2" fill="#c90d0c" x="222.3" y="193.4">7/15/2025 5:40 PM</text>
<g font-size="1.7">
<text x="41.1" y="46.2">External Input</text>
<text x="41.5" y="44.4">5.0V USB-C</text>
<text x="91.7" y="44.4">3.3V</text>
<text x="111" y="46.2">VIN-B1/2/3</text>
<text x="130.3" y="46.2">Buck 1</text>
<text x="140.8" y="44.4">0.75V</text>
<text x="140.8" y="44.4">0.75V @ 3.5A</text>
<text x="181.1" y="42.6">Buck 1</text>
<text x="181.1" y="44.4">0.75V @ 2850mA</text>
<text x="198.6" y="46.2">VDD_CORE</text>
<text x="198.6" y="48">VDD_CANUART</text>
<text x="214.4" y="48">VDDA_CORE_USB</text>
<text x="214.4" y="46.2">VDDA_CORE_CSIRX0</text>
<text x="31.2" y="49.6">USB-C</text>
<text x="32.2" y="51.4">UFP</text>
<text x="66" y="51.4">5.0V to 3.3V</text>
<text x="66.7" y="49.6">DC-DC 4A</text>
<text x="111" y="53.2">VIN-LDO1</text>
<text x="130.3" y="53.2">Buck 2</text>
<text x="140.8" y="51.4">1.8V @ 2A</text>
<text x="167.9" y="52.9">TLV75518P</text>
<text x="181.1" y="49.6">Buck 2</text>
<text x="181.1" y="51.4">1.8V @ 400mA</text>
<text x="198.6" y="53.2">VPP</text>
<text x="214.4" y="49.7">VDDA_DDR_PLL0</text>
<text x="41.1" y="56.3">Current Protection</text>
<text x="43.1" y="54.4">USB-C Back</text>
<text x="111" y="54.9">VIN-LDO34</text>
<text x="140.8" y="58.5">1.2V @ 2A</text>
<text x="170.6" y="54.7">LDO</text>
<text x="181.1" y="56.6">Buck 3</text>
<text x="181.1" y="58.5">1.2V @ 600mA</text>
<text x="31.2" y="65.3">USB-C</text>
<text x="130.3" y="60.2">Buck 3</text>
<text x="140.8" y="65.5">1.8V / 3.3V @ 400mA</text>
<text x="181.1" y="63.7">LDO 1</text>
<text x="181.1" y="65.5">1.8V/3.3V @ 80mA</text>
<text x="198.6" y="60.2">VDDS_DDR</text>
<text x="198.6" y="62">(includes DDR4 VDD/VDDQ)</text>
<text x="31.2" y="70.7">500mA</text>
<text x="32.2" y="67.1">DFP</text>
<text x="91.7" y="69.5">Buck 2 Input</text>
<text x="92.6" y="71.3">- Required due to</text>
<text x="130.3" y="67.2">LDO 1</text>
<text x="181.1" y="70.7">LDO 2</text>
<text x="198.6" y="67.2">VDDSHV5 (microSD)</text>
<text x="93.6" y="73.2">power sequencing</text>
<text x="111" y="74.3">VIN-LDO2</text>
<text x="130.3" y="74.3">LDO 2</text>
<text x="140.8" y="72.5">0.85V @ 400mA</text>
<text x="181.1" y="72.5">0.85V @ 80mA</text>
<text x="181.1" y="77.7">LDO 3</text>
<text x="198.6" y="72.5">VDDR_CORE</text>
<text x="198.6" y="74.3">VDDS_DDR_C</text>
<text x="130.3" y="81.2">LDO 3</text>
<text x="140.8" y="79.5">1.8V @ 300mA</text>
<text x="181.1" y="79.5">1.8V @ 200mA</text>
<text x="198.6" y="81.2">VDDA_MCU</text>
<text x="198.6" y="79.5">VDDS_OSC0</text>
<text x="198.6" y="83">VDDA_PLLx</text>
<text x="214.4" y="79.5">VDDA_1P8_CSIRX0</text>
<text x="214.4" y="81.2">VDDA_1P8_OLDI0</text>
<text x="214.4" y="83">VDDA_1P8_USB</text>
<text x="111" y="88.3">GPO2</text>
<text x="130.3" y="88.3">LDO 4</text>
<text x="140.8" y="86.5">2.5V @ 300mA</text>
<text x="181.1" y="84.7">LDO 4</text>
<text x="181.1" y="86.5">2.5V @ 60mA</text>
<text x="198.6" y="88.3">DDR_VPP</text>
<text x="214.4" y="84.7">VDDA_TEMPx</text>
<text x="84.7" y="100.5">3.3V</text>
<text x="61.9" y="102.3">EN</text>
<text x="66.1" y="105.7">Load Switch</text>
<text x="69.6" y="107.5">6A</text>
<text x="198.6" y="102.3">VDDA_3P3_USB</text>
<text x="198.6" y="109.3">VDDSHV_CANUART</text>
<text x="198.6" y="111">VDDSHV_MCU</text>
<text x="198.6" y="112.8">VDDSHV0</text>
<text x="198.6" y="114.6">VDDSHV1</text>
<text x="198.6" y="116.3">VDDSHV2</text>
<text x="198.6" y="118">VDDSHV3</text>
<text x="198.6" y="119.8">VDDSHV4</text>
<text x="198.6" y="121.5">VDDSHV6</text>
<text x="23.4" y="165.9">ADDRESS</text>
<text x="32.1" y="162.4">I2C0</text>
<text x="39.1" y="165.9">DEVICE</text>
<text x="21.6" y="172.4">0x50</text>
<text x="21.6" y="168.9">0x13</text>
<text x="35.6" y="172.4">EEPROM</text>
<text x="35.6" y="168.9">TPS65219</text>
<text x="21.6" y="175.9">0x51</text>
<text x="21.6" y="179.4">0x52</text>
<text x="35.6" y="175.9">ADC121C027</text>
<text x="35.6" y="179.4">ADC121C027</text>
</g>
</svg>
